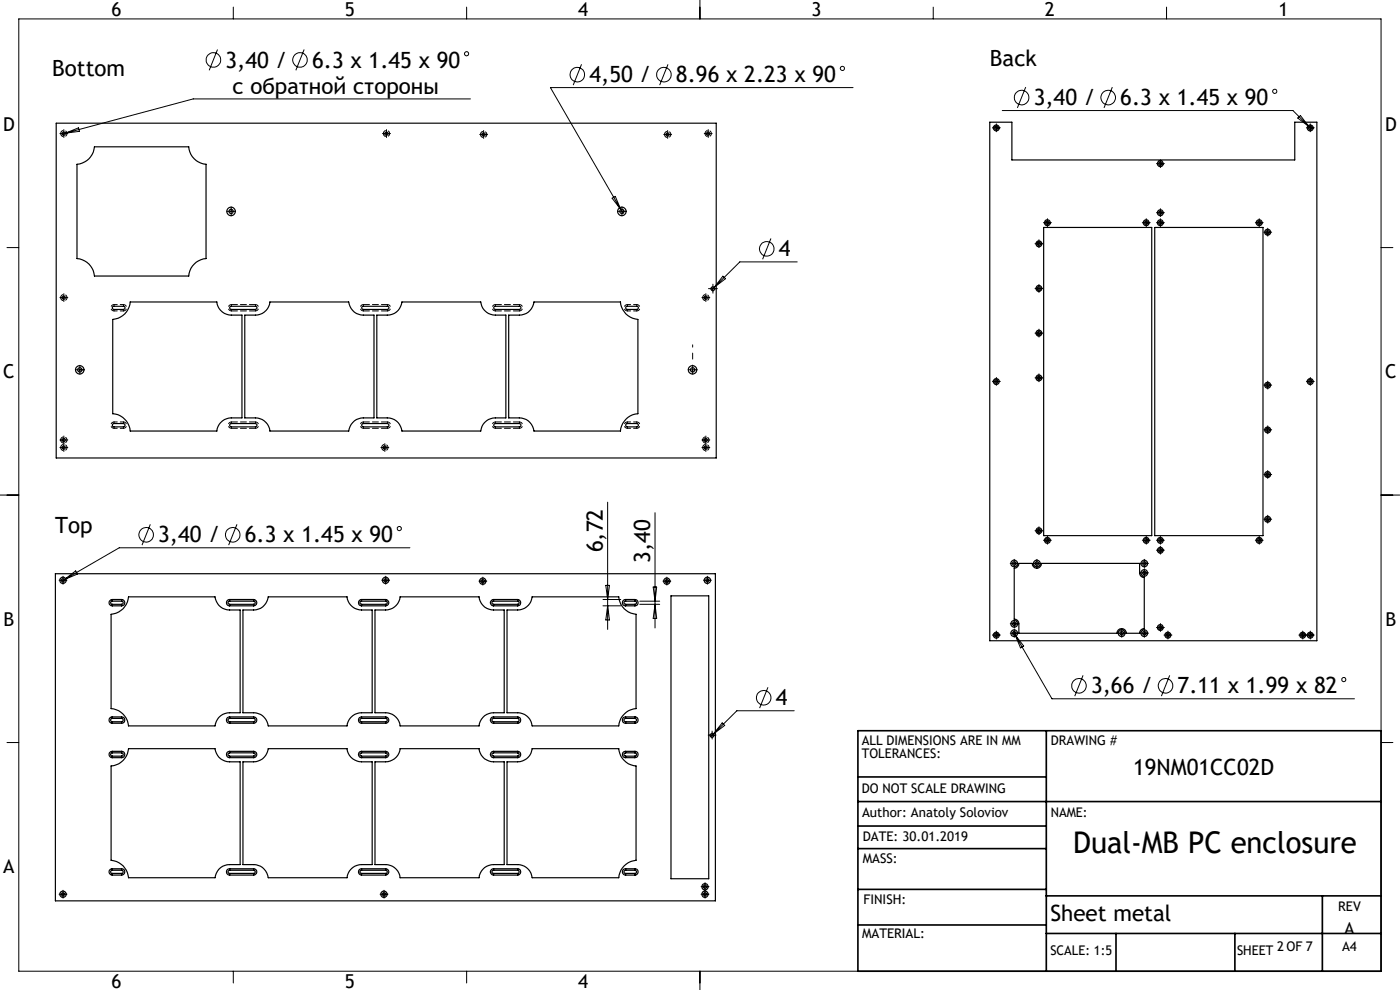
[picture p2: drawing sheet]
<svg xmlns="http://www.w3.org/2000/svg" width="297mm" height="210mm" viewBox="0 0 297 210" stroke-linecap="round" stroke-linejoin="round" font-family="sans-serif">
<g fill="none" stroke="#000" stroke-width=".21">
<path d="M4 4h289v202h-289zM46.1 10.5l-1.7 4.4M49.5 1.5v2.5M64.5 10.5l-1.7 4.4M99 1.5v2.5M123.4 13.6l-1.8 4.5M141.7 13.6l-1.8 4.5M148.5 0v4M181 18.6h-64.2l14.9 25.8M198 1.5v2.5M217.6 18.5l-1.8 4.4M236 18.5l-1.8 4.4"/>
<path d="M247.5 1.5v2.5M13 28.4h1M13.5 27.9v.9M13.9 28.2l-.7 .2M13.9 28.2l2.8-1.1 .2 .8zM81.5 28.4h1M82 27.9v.9M99.8 21h-58.8l-27.1 7.2M102.1 28.5h1M102.6 28v1M141.1 28.5h1M141.6 28v1"/>
<path d="M149.7 28.4h1M150.2 27.9v.9M210.9 27.1h.9M211.3 26.6v1M212.6 23.5h61.7l3.9 3.9M245.6 34.7h1.1M246.2 34.2v1M275.3 25l.6-.5 1.8 2.4zM277.5 27.1h.9M278 26.6v1M1.5 52.5h2.5M48.5 44.8h1"/>
<path d="M49 44.3v1.1M129.9 42l.6-.3 1.2 2.7zM131.4 44.8h1M131.7 44.4l.5 .9M131.9 44.3v1.1M153.4 58.6l.5 .5-2.4 1.9zM163.5 50.6l-1.7 4.4M169.1 55.6h-12.1l-5.5 5.4M219.9 51.7h1M220.4 51.2v1M221.7 47.3h1M222.2 46.7v1.1"/>
<path d="M242.6 47.3h1.1M243.2 46.7v1.1M245.6 47.3h1.1M245.6 45.1h1.1M246.2 44.6v1M246.2 46.7v1.1M266.6 47.3h1M267.1 46.7v1.1M268.4 49.3h1M268.9 48.8v1M293 52.5h2.5M13 63.1h1"/>
<path d="M13.5 62.6v1M16.4 78.4h1M16.9 78v.9M146.4 78.4h1M146.9 78v.9M149.2 63.1h1M149.7 62.6v1M150.7 61.2h1M151.2 60.7v1.1M151.5 61l-.5 .5M219.9 70.7h1M219.9 61.2h1"/>
<path d="M220.4 60.7v1M220.4 70.2v1M220.4 79.6v1.1M13 93.3h1M13 95h1M13.5 92.8v1M13.5 94.4v1.1M81.1 95h1M81.6 94.4v1.1M149.2 93.3h1M149.2 95h1M149.7 92.8v1"/>
<path d="M149.7 94.4v1.1M210.9 80.9h.9M211.3 80.4v1M219.9 80.2h1M268.4 91.2h1M268.4 81.7h1M268.9 81.2v1M268.9 90.7v1M277.5 80.9h.9M278 80.4v1M0 105h4M31.9 111.2l-1.8 4.4"/>
<path d="M50.3 111.2l-1.8 4.4M87 116.2h-61.7l-11.6 6.7M128.9 106.5v27M139 108.8v24.4M214.7 119.5h1M215.2 119v1M219.5 119.5h1M219.9 112.6h1M220 119v1M220.4 112.1v1M221.7 114.6h1M222.2 114.1v1"/>
<path d="M242.3 119.5h.9M242.6 114.6h1.1M242.7 119v1M243.2 114.1v1M245.6 114.6h1.1M245.6 116.7h1.1M246.2 114.1v1M246.2 116.2v1M266.6 114.6h1M267.1 114.1v1M268.4 110.2h1M268.4 100.7h1"/>
<path d="M268.9 100.2v1M268.9 109.7v1M293 105h4M12.8 123.1h1.1M13.4 122.6v1M13.7 122.9l-.6 .4M13.7 122.9l2.4-1.8 .3 .7zM81.3 123.1h1M81.8 122.6v1M101.9 123.3h1M102.4 122.8v1M127.9 127.2h3.8"/>
<path d="M127.9 128.5h3.8M128.5 124.2h.8l-.4 3zM128.9 128.5l.4 3h-.8zM135.7 127.5h4.2M135.7 128.2h4.2M138.6 124.5h.7l-.3 3zM139 128.2l.3 3h-.7zM141 123.3h1M141.5 122.8v1M149.5 123.1h1.1M150.1 122.6v1M210.9 134.7h.9"/>
<path d="M211.3 134.2v1M214.7 134.3h1M214.7 132.3h1M215 134l.3 .6M215.2 131.8v1M215.2 133.8v1M215.3 134.6l7.9 13.6h64.1M215.3 134.6l1.9 2.4-.7 .4zM237.5 134.3h.9M237.9 133.8v1M242.3 134.3h.9M242.3 121.5h.9"/>
<path d="M242.7 121v1M242.7 133.8v1M245.6 133.1h1.1M246.2 132.6v1M247.3 134.7h.9M247.8 134.2v1M275.9 134.7h1M276.4 134.2v1M277.5 134.7h.9M278 134.2v1M1.5 157.5h2.5M150.6 156h1"/>
<path d="M151.1 155.4v1M151.3 155.7l-.5 .6M153.2 153.3l.5 .6-2.4 1.8zM162.9 145.8l-1.8 4.4M168.5 150.8h-12.2l-5 4.9M229.8 143.3l-1.8 4.4M248.1 143.3l-1.7 4.4M293 157.5h2.5M12.8 189.7h1.1M13.4 189.2v1M81 189.7h1M81.5 189.2v1"/>
<path d="M149 189.7h1.1M149 188.1h1.1M149.5 187.6v1M149.5 189.2v1M49.5 206v2.5M99 206v2.5M148.5 206v4"/>
<circle cx="45.3" cy="12.7" r="1.54"/>
<circle cx="63.6" cy="12.7" r="1.55"/>
<circle cx="99" cy="11.4" r=".44"/>
<circle cx="122.5" cy="15.8" r="1.54"/>
<circle cx="140.8" cy="15.8" r="1.54"/>
<circle cx="178.7" cy="14.5" r=".44"/>
<circle cx="270.4" cy="19.4" r=".44"/>
<circle cx="216.7" cy="20.7" r="1.54"/>
<circle cx="235.1" cy="20.7" r="1.55"/>
<circle cx="162.7" cy="52.8" r="1.55"/>
<circle cx="31" cy="113.4" r="1.55"/>
<circle cx="49.4" cy="113.4" r="1.54"/>
<circle cx="84.7" cy="112.1" r=".44"/>
<circle cx="162" cy="148" r="1.54"/>
<circle cx="228.9" cy="145.5" r="1.54"/>
<circle cx="247.3" cy="145.5" r="1.55"/>
<circle cx="285.1" cy="144.2" r=".45"/>
</g>
<g fill="none" stroke="#000" stroke-width=".21" stroke-dasharray="15.2 1.3 1.3 1.3">
<path d="M13 28.3h-.3M13.5 27.8v-.3M13.5 28.8v.4M14 28.3h.4M81.5 28.3h-.3M82 27.8v-.3M82 28.8v.4M82.5 28.3h.3M102.1 28.5h-.3M102.6 28v-.3M102.6 29v.4M103.1 28.5h.3"/>
<path d="M141.1 28.5h-.3M141.6 28v-.3M141.6 29v.4M142.1 28.5h.4M149.7 28.3h-.3M150.2 27.8v-.3M150.2 28.8v.4M150.7 28.3h.4M210.9 27.1h-.4M211.4 26.6v-.3M211.4 27.6v.3M211.9 27.1h.3"/>
<path d="M245.7 34.7h-.4M246.2 34.2v-.3M246.2 35.2v.3M246.7 34.7h.3M277.5 27.1h-.4M278 26.6v-.3M278 27.6v.3M278.5 27.1h.3M48.5 44.8h-.4M49 44.3v-.4M49 45.3v.5M49.5 44.8h.5"/>
<path d="M131.4 44.8h-.4M131.9 44.3v-.4M131.9 45.3v.5M132.4 44.8h.5M219.9 51.7h-.3M220.4 51.2v-.3M220.4 52.2v.3M220.9 51.7h.3M221.7 47.2h-.3M222.2 46.7v-.3M222.2 47.7v.4M222.7 47.2h.3"/>
<path d="M242.7 47.2h-.4M243.2 46.7v-.3M243.2 47.7v.4M243.7 47.2h.3M245.7 47.2h-.4M245.7 45.1h-.4M246.2 46.7v-.3M246.2 47.7v.4M246.2 44.6v-.3M246.2 45.6v.3M246.7 47.2h.3M246.7 45.1h.3"/>
<path d="M266.6 47.2h-.3M267.1 46.7v-.3M267.1 47.7v.4M267.6 47.2h.4M268.4 49.3h-.3M268.9 48.8v-.4M268.9 49.8v.3M269.4 49.3h.4M13 63.1h-.3M13.5 62.6v-.3M13.5 63.6v.4M14 63.1h.4"/>
<path d="M16.4 78.4h-.4M16.9 77.9v-.4M16.9 78.9v.5M17.4 78.4h.5M146.4 78.4h-.4M146.9 78.9v.5M147.4 78.4h.5M149.2 63.1h-.3M149.7 62.6v-.3M149.7 63.6v.4M150.2 63.1h.4M150.7 61.2h-.4"/>
<path d="M151.2 60.7v-.4M151.2 61.7v.5M151.7 61.2h.5M219.9 70.7h-.3M219.9 61.2h-.3M220.4 79.6v-.3M220.4 70.2v-.4M220.4 71.2v.3M220.4 60.7v-.4M220.4 61.7v.3M220.9 70.7h.3M220.9 61.2h.3"/>
<path d="M13 93.3h-.3M13 94.9h-.3M13.5 92.8v-.3M13.5 93.8v.4M13.5 94.4v-.3M13.5 95.4v.4M14 93.3h.4M14 94.9h.4M81.1 94.9h-.3M81.6 94.4v-.3M81.6 95.4v.4M82.1 94.9h.4"/>
<path d="M149.2 94.9h-.3M149.2 93.3h-.3M149.7 94.4v-.3M149.7 95.4v.4M149.7 92.8v-.3M149.7 93.8v.4M150.2 94.9h.4M150.2 93.3h.4M210.9 80.9h-.4M211.4 80.4v-.3M211.4 81.4v.3M211.9 80.9h.3"/>
<path d="M219.9 80.1h-.3M220.4 80.6v.4M220.9 80.1h.3M268.4 91.2h-.3M268.4 81.7h-.3M268.9 90.7v-.4M268.9 91.7v.3M268.9 81.2v-.4M268.9 82.2v.3M269.4 91.2h.4M269.4 81.7h.4M277.5 80.9h-.4"/>
<path d="M278 80.4v-.3M278 81.4v.3M278.5 80.9h.3M214.7 119.5h-.4M215.2 119v-.4M215.7 119.5h.3M219.5 119.5h-.4M219.9 112.6h-.3M220 119v-.4M220.4 112.1v-.4M220.4 113.1v.3M220.5 119.5h.3"/>
<path d="M220.9 112.6h.3M221.7 114.6h-.3M222.2 114.1v-.3M222.2 115.1v.3M222.7 114.6h.3M242.3 119.5h-.4M242.7 114.6h-.4M242.8 119v-.4M243.2 114.1v-.3M243.2 115.1v.3M243.3 119.5h.3M243.7 114.6h.3"/>
<path d="M245.7 116.7h-.4M245.7 114.6h-.4M246.2 116.2v-.3M246.2 117.2v.3M246.2 114.1v-.3M246.2 115.1v.3M246.7 116.7h.3M246.7 114.6h.3M266.6 114.6h-.3M267.1 114.1v-.3M267.1 115.1v.3M267.6 114.6h.4"/>
<path d="M268.4 110.1h-.3M268.4 100.7h-.3M268.9 109.6v-.3M268.9 110.6v.4M268.9 100.2v-.4M268.9 101.2v.3M269.4 110.1h.4M269.4 100.7h.4M12.9 123.1h-.4M13.4 122.6v-.4M13.4 123.6v.3M13.9 123.1h.3"/>
<path d="M81.3 123.1h-.3M81.8 122.6v-.4M81.8 123.6v.3M82.3 123.1h.4M101.9 123.3h-.3M102.4 122.8v-.4M102.4 123.8v.3M102.9 123.3h.4M141 123.3h-.4M141.5 122.8v-.4M141.5 123.8v.3M142 123.3h.3"/>
<path d="M149.6 123.1h-.4M150.1 122.6v-.4M150.1 123.6v.3M150.6 123.1h.3M210.9 134.7h-.4M211.4 134.2v-.3M211.4 135.2v.3M211.9 134.7h.3M214.7 134.3h-.4M214.7 132.3h-.4M215.2 133.8v-.4M215.2 134.8v.4"/>
<path d="M215.2 131.8v-.4M215.2 132.8v.4M215.2 120v.4M215.7 134.3h.3M215.7 132.3h.3M220 120v.4M237.5 134.3h-.4M238 133.8v-.4M238 134.8v.4M238.5 134.3h.3M242.3 134.3h-.4M242.3 121.5h-.4"/>
<path d="M242.8 133.8v-.4M242.8 134.8v.4M242.8 121v-.4M242.8 122v.4M242.8 120v.4M243.3 134.3h.3M243.3 121.5h.3M245.7 133.1h-.4M246.2 132.6v-.3M246.2 133.6v.3M246.7 133.1h.3M247.3 134.7h-.4"/>
<path d="M247.8 134.2v-.3M247.8 135.2v.3M248.3 134.7h.3M275.9 134.7h-.4M276.4 134.2v-.3M276.4 135.2v.3M276.9 134.7h.3M277.5 134.7h-.4M278 134.2v-.3M278 135.2v.3M278.5 134.7h.3M150.6 155.9h-.4"/>
<path d="M151.1 155.4v-.3M151.1 156.4v.4M151.6 155.9h.3M12.9 189.7h-.4M13.4 189.2v-.4M13.4 190.2v.3M13.9 189.7h.3M81 189.7h-.4M81.5 189.2v-.4M81.5 190.2v.3M82 189.7h.3M149.1 189.7h-.4"/>
<path d="M149.1 188.1h-.4M149.6 189.2v-.4M149.6 190.2v.3M149.6 187.6v-.4M149.6 188.6v.3M150.1 189.7h.3M150.1 188.1h.3"/>
</g>
<path d="M146.9 77.9v-4.8" fill="none" stroke="#000" stroke-width=".21" stroke-dasharray="15.2 1.3 1.3 1.3" stroke-dashoffset="14.8"/>
<g fill="none" stroke="#000" stroke-width=".35">
<path d="M182 155h111v51h-111zM222 155v51M182 170h111M182 164.8h40M182 175.2h40M182 196.2h40M182 188.7h40M182 180h40M222 190h71M222 198h71M236.7 198v8M262 198v8"/>
<path d="M280.5 190v16"/>
</g>
<g fill="none" stroke="#000" stroke-width=".25">
<path d="M11.9 26.1h140v71h-140zM16.3 34.8a4 4 0 0 0 3.7-3.7h20a4 4 0 0 0 3.7 3.7v20a4 4 0 0 0-3.7 3.8h-20a4 4 0 0 0-3.7-3.8zM210 25.9h4.7v8h60v-8h4.7v110h-69.4zM221.4 48.3h22.9v65.3h-22.9zM245 48.3h22.9v65.3h-22.9zM23.9 67.8a4 4 0 0 0 3.7-3.7h18.4a3.1 3.1 0 0 0 3.1 2.7h2.2v21.8a6.1 6.1 0 0 0-3.7 .4 3.1 3.1 0 0 0-1.6 2.4h-18.4a4 4 0 0 0-3.7-3.6zM23.9 65h2.3a.34 .34 0 0 1 .3 .3 .34 .34 0 0 1-.3 .3h-2l-.4-.2zM48.8 65h5.4a.34 .34 0 0 1 .3 .3 .34 .34 0 0 1-.3 .3h-5.1l-.3-.2zM51.9 66.8a6.1 6.1 0 0 0 3.7-.3 3.1 3.1 0 0 0 1.7-2.4h16.7a3.2 3.2 0 0 0 3.1 2.7h2.2v21.8a6.2 6.2 0 0 0-3.7 .4l-1.1 1-.5 1.4h-16.7a3.1 3.1 0 0 0-3.1-2.8h-2.3zM76.8 65h5.4a.34 .34 0 0 1 .3 .3 .34 .34 0 0 1-.3 .3h-5.1l-.3-.2zM79.9 66.8a6.1 6.1 0 0 0 3.7-.3 3.3 3.3 0 0 0 1.7-2.4h16.7a3.1 3.1 0 0 0 3.1 2.7h2.2v21.8a6.1 6.1 0 0 0-3.7 .4 3.1 3.1 0 0 0-1.6 2.4h-16.7a3.1 3.1 0 0 0-3.1-2.8h-2.3zM104.8 65h5.4a.34 .34 0 0 1 .3 .3 .34 .34 0 0 1-.3 .3h-5.1l-.3-.2z"/>
<path d="M107.9 66.8a6.4 6.4 0 0 0 3.8-.3l1-1 .6-1.4h18.3a4 4 0 0 0 3.7 3.7v20a4 4 0 0 0-3.7 3.6h-18.3a3.2 3.2 0 0 0-3.1-2.8h-2.3zM132.8 65h2.3a.34 .34 0 0 1 .3 .3 .34 .34 0 0 1-.3 .3h-2l-.3-.2zM23.9 89.9l2.3-.1a.35 .35 0 0 1 .3 .4 .35 .35 0 0 1-.3 .3h-2l-.4-.2zM48.8 89.9l5.4-.1a.35 .35 0 0 1 .3 .4 .35 .35 0 0 1-.3 .3h-5.1l-.3-.2zM76.8 89.9l5.4-.1a.35 .35 0 0 1 .3 .4 .35 .35 0 0 1-.3 .3h-5.1l-.3-.2zM104.8 89.9l5.4-.1a.35 .35 0 0 1 .3 .4 .35 .35 0 0 1-.3 .3h-5.1l-.3-.2zM132.8 89.9l2.3-.1a.35 .35 0 0 1 .3 .4 .35 .35 0 0 1-.3 .3h-2l-.3-.2zM216.1 119.5h2.9a.99 .99 0 0 0 1 1 .99 .99 0 0 0 .9-1h20.9v2a.96 .96 0 0 0 .9 1v10.8a.96 .96 0 0 0-.9 1h-2.8a1.01 1.01 0 0 0-1-1 1.01 1.01 0 0 0-1 1h-20.9v-2a.96 .96 0 0 0-.9-1v-10.8a1.02 1.02 0 0 0 .9-1zM11.7 121.7h140.1v69.4h-140.1zM23.8 127.2a.67 .67 0 0 0-.7 .6 .67 .67 0 0 0 .7 .7M23.8 127.5a.34 .34 0 0 0-.3 .4 .34 .34 0 0 0 .3 .3M23.8 128.5h2"/>
<path d="M23.8 127.2h2M23.8 127.2v.3M23.8 128.2v.3M23.8 128.2h2M23.8 127.5h2M25.8 127.2a.67 .67 0 0 1 .7 .6 .67 .67 0 0 1-.7 .7M25.8 127.5a.34 .34 0 0 1 .3 .4 .34 .34 0 0 1-.3 .3M25.8 127.2v.3M25.8 128.2v.3M27.3 126.6h18.3a3.1 3.1 0 0 0 3.1 2.8h2.2v21.8a6.1 6.1 0 0 0-3.7 .3 3.3 3.3 0 0 0-1.6 2.5h-18.3a4 4 0 0 0-3.7-3.7v-20a4 4 0 0 0 3.7-3.7zM48.7 127.2a.67 .67 0 0 0-.7 .6 .67 .67 0 0 0 .7 .7M48.7 127.5a.34 .34 0 0 0-.3 .4 .34 .34 0 0 0 .3 .3"/>
<path d="M48.7 128.5h5.1M48.7 127.2h5.1M48.7 127.2v.3M48.7 128.2v.3M48.7 128.2h5.1M48.7 127.5h5.1M51.5 129.4a6.2 6.2 0 0 0 3.8-.4l1.1-1 .5-1.4h16.7a3.1 3.1 0 0 0 3.1 2.8h2.3v21.8a6.1 6.1 0 0 0-3.8 .3 3.1 3.1 0 0 0-1.6 2.5h-16.7a3.2 3.2 0 0 0-3.1-2.8h-2.3zM53.8 127.2a.67 .67 0 0 1 .7 .6 .67 .67 0 0 1-.7 .7M53.8 127.5a.34 .34 0 0 1 .4 .4 .34 .34 0 0 1-.4 .3M53.8 127.2v.3M53.8 128.2v.3M76.7 127.2a.67 .67 0 0 0-.6 .6 .67 .67 0 0 0 .6 .7"/>
<path d="M76.7 127.5a.34 .34 0 0 0-.3 .4 .34 .34 0 0 0 .3 .3M76.7 128.5h5.1M76.7 127.2h5.1M76.7 127.2v.3M76.7 128.2v.3M76.7 128.2h5.1M76.7 127.5h5.1M79.6 129.4a6.1 6.1 0 0 0 3.7-.4 3.1 3.1 0 0 0 1.6-2.4h16.7a3.1 3.1 0 0 0 3.1 2.8h2.3v21.8a6.1 6.1 0 0 0-3.7 .3 3.1 3.1 0 0 0-1.7 2.5h-16.7a3.1 3.1 0 0 0-3.1-2.8h-2.2zM81.8 127.2a.67 .67 0 0 1 .7 .6 .67 .67 0 0 1-.7 .7M81.8 127.5a.34 .34 0 0 1 .4 .4 .34 .34 0 0 1-.4 .3M81.8 127.2v.3M81.8 128.2v.3"/>
<path d="M104.7 127.2a.67 .67 0 0 0-.7 .6 .67 .67 0 0 0 .7 .7M104.7 127.5a.34 .34 0 0 0-.3 .4 .34 .34 0 0 0 .3 .3M104.7 128.5h5.1M104.7 127.2h5.1M104.7 128.2h5.1M104.7 127.5h5.1M104.7 127.2v.3M104.7 128.2v.3M107.6 129.4a6.1 6.1 0 0 0 3.7-.4 3.1 3.1 0 0 0 1.6-2.4h18.4a4 4 0 0 0 3.6 3.7v20a4 4 0 0 0-3.6 3.7h-18.4a3.1 3.1 0 0 0-3.1-2.8h-2.2zM109.8 127.2a.67 .67 0 0 1 .7 .6 .67 .67 0 0 1-.7 .7M109.8 127.5a.34 .34 0 0 1 .3 .4 .34 .34 0 0 1-.3 .3M109.8 127.2v.3"/>
<path d="M109.8 128.2v.3M132.7 127.2a.67 .67 0 0 0-.7 .6 .67 .67 0 0 0 .7 .7M132.7 127.5a.34 .34 0 0 0-.3 .4 .34 .34 0 0 0 .3 .3M132.7 128.5h2M132.7 127.2h2M132.7 127.2v.3M132.7 128.2v.3M132.7 128.2h2M132.7 127.5h2M134.7 127.2a.67 .67 0 0 1 .7 .6 .67 .67 0 0 1-.7 .7M134.7 127.5a.34 .34 0 0 1 .3 .4 .34 .34 0 0 1-.3 .3M134.7 127.2v.3"/>
<path d="M134.7 128.2v.3M142.3 126.4h8.1v60h-8.1zM23.8 152.1a.67 .67 0 0 0-.7 .6 .67 .67 0 0 0 .7 .7M23.8 159.4a.67 .67 0 0 0-.7 .6 .67 .67 0 0 0 .7 .7M23.8 159.7a.35 .35 0 0 0-.3 .3 .35 .35 0 0 0 .3 .4M23.8 152.4a.35 .35 0 0 0-.3 .3 .35 .35 0 0 0 .3 .4M23.8 153.4h2M23.8 152.1h2M23.8 159.4h2M23.8 152.1v.3M23.8 153.1v.3M23.8 159.4v.3"/>
<path d="M23.8 153.1h2M23.8 152.4h2M23.8 159.7h2M25.8 152.1a.67 .67 0 0 1 .7 .6 .67 .67 0 0 1-.7 .7M25.8 159.4a.67 .67 0 0 1 .7 .6 .67 .67 0 0 1-.7 .7M25.8 159.7a.35 .35 0 0 1 .3 .3 .35 .35 0 0 1-.3 .4M25.8 152.4a.35 .35 0 0 1 .3 .3 .35 .35 0 0 1-.3 .4M25.8 152.1v.3M25.8 153.1v.3M25.8 159.4v.3M48.7 152.1a.67 .67 0 0 0-.7 .6 .67 .67 0 0 0 .7 .7M48.7 159.4a.67 .67 0 0 0-.7 .6 .67 .67 0 0 0 .7 .7"/>
<path d="M48.7 159.7a.35 .35 0 0 0-.3 .3 .35 .35 0 0 0 .3 .4M48.7 152.4a.35 .35 0 0 0-.3 .3 .35 .35 0 0 0 .3 .4M48.7 153.4h5.1M48.7 152.1h5.1M48.7 159.4h5.1M48.7 153.1h5.1M48.7 152.1v.3M48.7 153.1v.3M48.7 159.4v.3M48.7 152.4h5.1M48.7 159.7h5.1M53.8 152.1a.67 .67 0 0 1 .7 .6 .67 .67 0 0 1-.7 .7"/>
<path d="M53.8 159.4a.67 .67 0 0 1 .7 .6 .67 .67 0 0 1-.7 .7M53.8 159.7a.35 .35 0 0 1 .4 .3 .35 .35 0 0 1-.4 .4M53.8 152.4a.35 .35 0 0 1 .4 .3 .35 .35 0 0 1-.4 .4M53.8 152.1v.3M53.8 153.1v.3M53.8 159.4v.3M76.7 152.1a.67 .67 0 0 0-.6 .6 .67 .67 0 0 0 .6 .7M76.7 159.4a.67 .67 0 0 0-.6 .6 .67 .67 0 0 0 .6 .7M76.7 159.7a.35 .35 0 0 0-.3 .3 .35 .35 0 0 0 .3 .4M76.7 152.4a.35 .35 0 0 0-.3 .3 .35 .35 0 0 0 .3 .4M76.7 153.4h5.1M76.7 152.1h5.1"/>
<path d="M76.7 159.4h5.1M76.7 153.1h5.1M76.7 152.1v.3M76.7 153.1v.3M76.7 159.4v.3M76.7 152.4h5.1M76.7 159.7h5.1M81.8 152.1a.67 .67 0 0 1 .7 .6 .67 .67 0 0 1-.7 .7M81.8 159.4a.67 .67 0 0 1 .7 .6 .67 .67 0 0 1-.7 .7M81.8 159.7a.35 .35 0 0 1 .4 .3 .35 .35 0 0 1-.4 .4M81.8 152.4a.35 .35 0 0 1 .4 .3 .35 .35 0 0 1-.4 .4M81.8 152.1v.3"/>
<path d="M81.8 153.1v.3M81.8 159.4v.3M104.7 152.1a.67 .67 0 0 0-.7 .6 .67 .67 0 0 0 .7 .7M104.7 159.4a.67 .67 0 0 0-.7 .6 .67 .67 0 0 0 .7 .7M104.7 159.7a.35 .35 0 0 0-.3 .3 .35 .35 0 0 0 .3 .4M104.7 152.4a.35 .35 0 0 0-.3 .3 .35 .35 0 0 0 .3 .4M104.7 153.4h5.1M104.7 152.1h5.1M104.7 159.4h5.1M104.7 153.1h5.1M104.7 152.4h5.1M104.7 159.7h5.1"/>
<path d="M104.7 152.1v.3M104.7 153.1v.3M104.7 159.4v.3M109.8 152.1a.67 .67 0 0 1 .7 .6 .67 .67 0 0 1-.7 .7M109.8 159.4a.67 .67 0 0 1 .7 .6 .67 .67 0 0 1-.7 .7M109.8 159.7a.35 .35 0 0 1 .3 .3 .35 .35 0 0 1-.3 .4M109.8 152.4a.35 .35 0 0 1 .3 .3 .35 .35 0 0 1-.3 .4M109.8 152.1v.3M109.8 153.1v.3M109.8 159.4v.3M132.7 159.4a.67 .67 0 0 0-.7 .6 .67 .67 0 0 0 .7 .7M132.7 152.1a.67 .67 0 0 0-.7 .6 .67 .67 0 0 0 .7 .7"/>
<path d="M132.7 159.7a.35 .35 0 0 0-.3 .3 .35 .35 0 0 0 .3 .4M132.7 152.4a.35 .35 0 0 0-.3 .3 .35 .35 0 0 0 .3 .4M132.7 153.4h2M132.7 152.1h2M132.7 159.4h2M132.7 152.1v.3M132.7 153.1v.3M132.7 159.4v.3M132.7 153.1h2M132.7 152.4h2M132.7 159.7h2M134.7 159.4a.67 .67 0 0 1 .7 .6 .67 .67 0 0 1-.7 .7"/>
<path d="M134.7 152.1a.67 .67 0 0 1 .7 .6 .67 .67 0 0 1-.7 .7M134.7 159.7a.35 .35 0 0 1 .3 .3 .35 .35 0 0 1-.3 .4M134.7 152.4a.35 .35 0 0 1 .3 .3 .35 .35 0 0 1-.3 .4M134.7 152.1v.3M134.7 153.1v.3M134.7 159.4v.3M23.6 162.5a4 4 0 0 0 3.7-3.7h18.3a3.1 3.1 0 0 0 3.1 2.8h2.2v21.8a6.1 6.1 0 0 0-3.7 .4 3.3 3.3 0 0 0-1.6 2.4h-18.3a4 4 0 0 0-3.7-3.7zM23.8 160.7h2M23.8 160.4h2M23.8 160.4v.3M25.8 160.4v.3M48.7 160.7h5.1"/>
<path d="M48.7 160.4h5.1M48.7 160.4v.3M51.5 161.6a5.6 5.6 0 0 0 3.8-.4 3.2 3.2 0 0 0 1.6-2.4h16.7a3.1 3.1 0 0 0 3.1 2.8h2.3v21.8a6.1 6.1 0 0 0-3.8 .4 3.1 3.1 0 0 0-1.6 2.4h-16.7a3.2 3.2 0 0 0-3.1-2.8h-2.3zM53.8 160.4v.3M76.7 160.7h5.1M76.7 160.4h5.1M76.7 160.4v.3M79.6 161.6a5.6 5.6 0 0 0 3.7-.4 2.94 2.94 0 0 0 1.6-2.4h16.7a3.1 3.1 0 0 0 3.1 2.8h2.3v21.8a6.1 6.1 0 0 0-3.7 .4 3.1 3.1 0 0 0-1.7 2.4h-16.7a3.1 3.1 0 0 0-3.1-2.8h-2.2zM81.8 160.4v.3M104.7 160.7h5.1M104.7 160.4h5.1M104.7 160.4v.3"/>
<path d="M107.6 161.6a5.6 5.6 0 0 0 3.7-.4 2.94 2.94 0 0 0 1.6-2.4h18.4a4 4 0 0 0 3.6 3.7v20a4 4 0 0 0-3.6 3.7h-18.4a3.1 3.1 0 0 0-3.1-2.8h-2.2zM109.8 160.4v.3M132.7 160.7h2M132.7 160.4v.3M132.7 160.4h2M134.7 160.4v.3M23.8 184.3a.67 .67 0 0 0-.7 .7 .67 .67 0 0 0 .7 .6M23.8 184.6a.34 .34 0 0 0-.3 .3 .34 .34 0 0 0 .3 .4M23.8 185.6h2M23.8 184.3h2M23.8 184.3v.3M23.8 185.3v.3"/>
<path d="M23.8 185.3h2M23.8 184.6h2M25.8 184.3a.67 .67 0 0 1 .7 .7 .67 .67 0 0 1-.7 .6M25.8 184.6a.34 .34 0 0 1 .3 .3 .34 .34 0 0 1-.3 .4M25.8 184.3v.3M25.8 185.3v.3M48.7 184.3a.67 .67 0 0 0-.7 .7 .67 .67 0 0 0 .7 .6M48.7 184.6a.34 .34 0 0 0-.3 .3 .34 .34 0 0 0 .3 .4M48.7 185.6h5.1M48.7 184.3h5.1M48.7 185.3h5.1M48.7 184.3v.3"/>
<path d="M48.7 185.3v.3M48.7 184.6h5.1M53.8 184.3a.67 .67 0 0 1 .7 .7 .67 .67 0 0 1-.7 .6M53.8 184.6a.34 .34 0 0 1 .4 .3 .34 .34 0 0 1-.4 .4M53.8 184.3v.3M53.8 185.3v.3M76.7 184.3a.67 .67 0 0 0-.7 .7 .67 .67 0 0 0 .7 .6M76.7 184.6a.34 .34 0 0 0-.3 .3 .34 .34 0 0 0 .3 .4M76.7 185.6h5.1M76.7 184.3h5.1M76.7 185.3h5.1M76.7 184.3v.3"/>
<path d="M76.7 185.3v.3M76.7 184.6h5.1M81.8 184.3a.67 .67 0 0 1 .7 .7 .67 .67 0 0 1-.7 .6M81.8 184.6a.34 .34 0 0 1 .4 .3 .34 .34 0 0 1-.4 .4M81.8 184.3v.3M81.8 185.3v.3M104.7 184.3a.67 .67 0 0 0-.7 .7 .67 .67 0 0 0 .7 .6M104.7 184.6a.34 .34 0 0 0-.3 .3 .34 .34 0 0 0 .3 .4M104.7 185.6h5.1M104.7 184.3h5.1M104.7 185.3h5.1M104.7 184.3v.3"/>
<path d="M104.7 185.3v.3M104.7 184.6h5.1M109.8 184.3a.67 .67 0 0 1 .7 .7 .67 .67 0 0 1-.7 .6M109.8 184.6a.34 .34 0 0 1 .3 .3 .34 .34 0 0 1-.3 .4M109.8 184.3v.3M109.8 185.3v.3M132.7 184.3a.67 .67 0 0 0-.7 .7 .67 .67 0 0 0 .7 .6M132.7 184.6a.34 .34 0 0 0-.3 .3 .34 .34 0 0 0 .3 .4M132.7 185.6h2M132.7 184.3h2M132.7 184.3v.3M132.7 185.3v.3"/>
<path d="M132.7 185.3h2M132.7 184.6h2M134.7 184.3a.67 .67 0 0 1 .7 .7 .67 .67 0 0 1-.7 .6M134.7 184.6a.34 .34 0 0 1 .3 .3 .34 .34 0 0 1-.3 .4M134.7 184.3v.3M134.7 185.3v.3"/>
<circle cx="13.5" cy="28.4" r=".34"/>
<circle cx="82" cy="28.4" r=".35"/>
<circle cx="102.6" cy="28.5" r=".35"/>
<circle cx="141.6" cy="28.5" r=".34"/>
<circle cx="150.2" cy="28.4" r=".34"/>
<circle cx="211.4" cy="27.1" r=".63"/>
<circle cx="211.4" cy="27.1" r=".35"/>
<circle cx="246.2" cy="34.7" r=".33"/>
<circle cx="246.2" cy="34.7" r=".63"/>
<circle cx="278" cy="27.1" r=".63"/>
<circle cx="278" cy="27.1" r=".35"/>
<circle cx="49" cy="44.8" r=".9"/>
<circle cx="49" cy="44.9" r=".44"/>
<circle cx="131.9" cy="44.8" r=".9"/>
<circle cx="131.9" cy="44.9" r=".44"/>
<circle cx="220.4" cy="51.7" r=".63"/>
<circle cx="220.4" cy="51.7" r=".35"/>
<circle cx="222.2" cy="47.2" r=".63"/>
<circle cx="222.2" cy="47.3" r=".34"/>
<circle cx="243.1" cy="47.2" r=".62"/>
<circle cx="243.2" cy="47.2" r=".33"/>
<circle cx="246.2" cy="47.2" r=".33"/>
<circle cx="246.2" cy="45.1" r=".33"/>
<circle cx="246.2" cy="47.2" r=".63"/>
<circle cx="246.2" cy="45.1" r=".63"/>
<circle cx="267.1" cy="47.2" r=".63"/>
<circle cx="267.1" cy="47.3" r=".34"/>
<circle cx="268.9" cy="49.3" r=".63"/>
<circle cx="268.9" cy="49.3" r=".35"/>
<circle cx="13.5" cy="63.1" r=".34"/>
<circle cx="16.9" cy="78.4" r=".89"/>
<circle cx="16.9" cy="78.4" r=".46"/>
<circle cx="146.9" cy="78.4" r=".89"/>
<circle cx="146.9" cy="78.4" r=".46"/>
<circle cx="149.7" cy="63.1" r=".34"/>
<circle cx="151.2" cy="61.2" r=".39"/>
<circle cx="220.4" cy="61.2" r=".63"/>
<circle cx="220.4" cy="70.7" r=".63"/>
<circle cx="220.4" cy="61.2" r=".35"/>
<circle cx="220.4" cy="70.7" r=".35"/>
<circle cx="13.5" cy="94.9" r=".33"/>
<circle cx="13.5" cy="93.3" r=".34"/>
<circle cx="81.6" cy="95" r=".34"/>
<circle cx="149.7" cy="94.9" r=".33"/>
<circle cx="149.7" cy="93.3" r=".34"/>
<circle cx="211.4" cy="80.9" r=".63"/>
<circle cx="211.4" cy="80.9" r=".35"/>
<circle cx="220.4" cy="80.2" r=".63"/>
<circle cx="220.4" cy="80.2" r=".34"/>
<circle cx="268.9" cy="81.7" r=".63"/>
<circle cx="268.9" cy="91.2" r=".63"/>
<circle cx="268.9" cy="91.2" r=".35"/>
<circle cx="268.9" cy="81.7" r=".35"/>
<circle cx="278" cy="80.9" r=".63"/>
<circle cx="278" cy="80.9" r=".35"/>
<circle cx="215.2" cy="119.5" r=".36"/>
<circle cx="215.2" cy="119.5" r=".71"/>
<circle cx="220" cy="119.5" r=".36"/>
<circle cx="220" cy="119.5" r=".71"/>
<circle cx="220.4" cy="112.6" r=".63"/>
<circle cx="220.4" cy="112.6" r=".35"/>
<circle cx="222.2" cy="114.6" r=".63"/>
<circle cx="222.2" cy="114.6" r=".35"/>
<circle cx="242.8" cy="119.5" r=".7"/>
<circle cx="242.8" cy="119.5" r=".37"/>
<circle cx="243.1" cy="114.6" r=".62"/>
<circle cx="243.1" cy="114.6" r=".34"/>
<circle cx="246.1" cy="116.7" r=".34"/>
<circle cx="246.1" cy="114.6" r=".34"/>
<circle cx="246.2" cy="114.6" r=".63"/>
<circle cx="246.2" cy="116.7" r=".62"/>
<circle cx="267.1" cy="114.6" r=".63"/>
<circle cx="267.1" cy="114.6" r=".35"/>
<circle cx="268.9" cy="110.1" r=".63"/>
<circle cx="268.9" cy="100.7" r=".63"/>
<circle cx="268.9" cy="100.7" r=".35"/>
<circle cx="268.9" cy="110.2" r=".34"/>
<circle cx="13.4" cy="123.1" r=".33"/>
<circle cx="13.4" cy="123.1" r=".68"/>
<circle cx="81.8" cy="123.1" r=".68"/>
<circle cx="81.8" cy="123.1" r=".34"/>
<circle cx="102.4" cy="123.3" r=".68"/>
<circle cx="102.4" cy="123.3" r=".35"/>
<circle cx="141.4" cy="123.3" r=".34"/>
<circle cx="141.5" cy="123.3" r=".68"/>
<circle cx="150.1" cy="123.1" r=".33"/>
<circle cx="150.1" cy="123.1" r=".68"/>
<circle cx="211.4" cy="134.7" r=".63"/>
<circle cx="211.4" cy="134.7" r=".35"/>
<circle cx="215.1" cy="134.3" r=".72"/>
<circle cx="215.2" cy="132.3" r=".36"/>
<circle cx="215.2" cy="134.3" r=".36"/>
<circle cx="215.2" cy="132.3" r=".71"/>
<circle cx="237.9" cy="134.3" r=".71"/>
<circle cx="238" cy="134.3" r=".37"/>
<circle cx="242.7" cy="134.3" r=".71"/>
<circle cx="242.8" cy="121.5" r=".7"/>
<circle cx="242.8" cy="134.3" r=".37"/>
<circle cx="242.8" cy="121.5" r=".36"/>
<circle cx="246.1" cy="133.1" r=".34"/>
<circle cx="246.2" cy="133.1" r=".63"/>
<circle cx="247.8" cy="134.7" r=".63"/>
<circle cx="247.8" cy="134.7" r=".35"/>
<circle cx="276.3" cy="134.7" r=".34"/>
<circle cx="276.4" cy="134.7" r=".63"/>
<circle cx="278" cy="134.7" r=".63"/>
<circle cx="278" cy="134.7" r=".35"/>
<circle cx="151.1" cy="156" r=".39"/>
<circle cx="13.4" cy="189.7" r=".33"/>
<circle cx="13.4" cy="189.7" r=".67"/>
<circle cx="81.5" cy="189.7" r=".67"/>
<circle cx="81.5" cy="189.7" r=".34"/>
<circle cx="149.5" cy="188.1" r=".67"/>
<circle cx="149.5" cy="189.7" r=".67"/>
<circle cx="149.6" cy="188.1" r=".34"/>
<circle cx="149.6" cy="189.7" r=".33"/>
</g>
<g fill="none" stroke="#000" stroke-width=".21" stroke-dasharray="1.3 .6">
<path d="M24.2 64.6v.3M24.2 66v-.4M26.2 64.9v-.3M26.2 65.6v.4M49.1 66v-.4M49.1 64.6v.3M49.1 66h5.1M54.2 64.9v-.3M54.2 65.6v.4M54.2 64.6h-5.1M77.1 64.6v.3M77.1 66v-.4"/>
<path d="M77.1 66h5.1M82.2 64.9v-.3M82.2 65.6v.4M82.2 64.6h-5.1M105.1 64.6v.3M105.1 66v-.4M105.1 66h5.1M110.2 64.9v-.3M110.2 65.6v.4M110.2 64.6h-5.1M133.1 66v-.4M133.1 64.6v.3"/>
<path d="M135.1 64.9v-.3M135.1 65.6v.4M24.2 90.9v-.4M24.2 89.5v.3M26.2 89.8v-.3M26.2 90.5v.4M49.1 90.9v-.4M49.1 89.5v.3M49.1 90.9h5.1M54.2 90.5v.4M54.2 89.8v-.3M54.2 89.5h-5.1"/>
<path d="M77.1 90.9v-.4M77.1 89.5v.3M77.1 90.9h5.1M82.2 89.8v-.3M82.2 90.5v.4M82.2 89.5h-5.1M105.1 89.5v.3M105.1 90.9v-.4M105.1 90.9h5.1M110.2 89.8v-.3M110.2 90.5v.4M110.2 89.5h-5.1"/>
<path d="M133.1 90.9v-.4M133.1 89.5v.3M135.1 89.8v-.3M135.1 90.5v.4"/>
</g>
<g fill="none" stroke="#000" stroke-width=".21" stroke-dasharray="1.3 .6" stroke-dashoffset=".5">
<path d="M24.2 64.6a.67 .67 0 0 0-.7 .7 .67 .67 0 0 0 .7 .7M26.2 66a.67 .67 0 0 0 .7-.7 .67 .67 0 0 0-.7-.7M49.1 64.6a.67 .67 0 0 0-.7 .7 .67 .67 0 0 0 .7 .7M54.2 66a.67 .67 0 0 0 .7-.7 .67 .67 0 0 0-.7-.7M77.1 64.6a.67 .67 0 0 0-.7 .7 .67 .67 0 0 0 .7 .7M82.2 66a.67 .67 0 0 0 .7-.7 .67 .67 0 0 0-.7-.7M105.1 64.6a.67 .67 0 0 0-.7 .7 .67 .67 0 0 0 .7 .7M110.2 66a.67 .67 0 0 0 .7-.7 .67 .67 0 0 0-.7-.7M133.1 64.6a.67 .67 0 0 0-.7 .7 .67 .67 0 0 0 .7 .7M135.1 66a.67 .67 0 0 0 .7-.7 .67 .67 0 0 0-.7-.7M24.2 89.5a.67 .67 0 0 0-.7 .7 .67 .67 0 0 0 .7 .7M26.2 90.9a.67 .67 0 0 0 .7-.7 .67 .67 0 0 0-.7-.7"/>
<path d="M49.1 89.5a.67 .67 0 0 0-.7 .7 .67 .67 0 0 0 .7 .7M54.2 90.9a.67 .67 0 0 0 .7-.7 .67 .67 0 0 0-.7-.7M77.1 89.5a.67 .67 0 0 0-.7 .7 .67 .67 0 0 0 .7 .7M82.2 90.9a.67 .67 0 0 0 .7-.7 .67 .67 0 0 0-.7-.7M105.1 89.5a.67 .67 0 0 0-.7 .7 .67 .67 0 0 0 .7 .7M110.2 90.9a.67 .67 0 0 0 .7-.7 .67 .67 0 0 0-.7-.7M133.1 89.5a.67 .67 0 0 0-.7 .7 .67 .67 0 0 0 .7 .7M135.1 90.9a.67 .67 0 0 0 .7-.7 .67 .67 0 0 0-.7-.7"/>
</g>
<path d="M24.2 66h2M26.2 64.6h-2M133.1 66h2M135.1 64.6h-2M24.2 90.9h2M26.2 89.5h-2M133.1 90.9h2M135.1 89.5h-2" fill="none" stroke="#000" stroke-width=".21" stroke-dasharray="1.3 .6" stroke-dashoffset=".6"/>
<path d="M12.9 28.3a.67 .67 0 0 1 .9-.6 .67 .67 0 0 1 .2 1.1 .67 .67 0 0 1-1.1-.3v-.2M81.3 28.3a.67 .67 0 0 1 1-.6 .67 .67 0 0 1 .1 1.1 .67 .67 0 0 1-1-.3l-.1-.2M101.9 28.5a.67 .67 0 0 1 1-.6 .67 .67 0 0 1 .2 1.1 .67 .67 0 0 1-1.1-.3l-.1-.2M141 28.5a.67 .67 0 0 1 .9-.6 .67 .67 0 0 1 .2 1.1 .67 .67 0 0 1-1.1-.3v-.2M149.6 28.3a.67 .67 0 0 1 .9-.6 .67 .67 0 0 1 .2 1.1 .67 .67 0 0 1-1.1-.3v-.2M12.9 63.1a.67 .67 0 0 1 .9-.6 .67 .67 0 0 1 .2 1.1 .67 .67 0 0 1-1.1-.3v-.2M149.1 63.1a.67 .67 0 0 1 .9-.6 .67 .67 0 0 1 .2 1.1 .67 .67 0 0 1-1.1-.3v-.2M12.9 93.3a.67 .67 0 0 1 .9-.6 .67 .67 0 0 1 .2 1.1 .67 .67 0 0 1-1.1-.3v-.2M12.9 94.9a.67 .67 0 0 1 .9-.6 .67 .67 0 0 1 .2 1.1 .67 .67 0 0 1-1.1-.3v-.2M81 94.9a.67 .67 0 0 1 .9-.6 .67 .67 0 0 1 .2 1.1 .67 .67 0 0 1-1.1-.3v-.2M149.1 94.9a.67 .67 0 0 1 .9-.6 .67 .67 0 0 1 .2 1.1 .67 .67 0 0 1-1.1-.3v-.2M149.1 93.3a.67 .67 0 0 1 .9-.6 .67 .67 0 0 1 .2 1.1 .67 .67 0 0 1-1.1-.3v-.2" fill="none" stroke="#000" stroke-width=".21" stroke-dasharray="1.3 .6" stroke-dashoffset=".4"/>
<text font-size="6.3" x="227.7" y="180.9">Dual-MB PC enclosure</text>
<g font-size="4.7">
<text x="11.1" y="16.1">Bottom</text>
<text x="47.8" y="14.3">3,40 /</text>
<text x="66.2" y="14.3">6.3 х 1.45 x 90</text>
<text x="125" y="17.5">4,50 /</text>
<text x="143.4" y="17.5">8.96 х 2.23 х 90</text>
<text x="210" y="13.9">Back</text>
<text x="49.4" y="19.9">с обратной стороны</text>
<text x="219.3" y="22.3">3,40 /</text>
<text x="237.7" y="22.3">6.3 х 1.45 x 90</text>
<text x="165.2" y="54.4">4</text>
<text x="11.7" y="113.1">Top</text>
<text x="33.6" y="115.1">3,40 /</text>
<text x="51.9" y="115.1">6.3 х 1.45 x 90</text>
<text x="127.9" y="117.2" transform="rotate(-90 127.9 117.2)">6,72</text>
<text x="137.9" y="119.4" transform="rotate(-90 137.9 119.4)">3,40</text>
<text x="164.6" y="149.6">4</text>
<text x="231.5" y="147.1">3,66 /</text>
<text x="249.8" y="147.1">7.11 х 1.99 x 82</text>
<text x="240.4" y="164.3">19NM01CC02D</text>
<text x="222.8" y="195.3">Sheet metal</text>
</g>
<g font-size="4.1">
<text x="23.7" y="3.4">6</text>
<text x="73.2" y="3.4">5</text>
<text x="122.7" y="3.4">4</text>
<text x="172.2" y="3.4">3</text>
<text x="221.7" y="3.4">2</text>
<text x="271.2" y="3.4">1</text>
<text x=".7" y="27.8">D</text>
<text x="293.8" y="27.8">D</text>
<text x=".7" y="80.3">C</text>
<text x="293.9" y="80.3">C</text>
<text x=".7" y="132.8">B</text>
<text x="293.9" y="132.8">B</text>
<text x=".7" y="185.3">A</text>
<text x="23.7" y="209.6">6</text>
<text x="73.2" y="209.6">5</text>
<text x="122.7" y="209.6">4</text>
</g>
<text font-size="3.5" x="285.2" y="198.1">A</text>
<g font-size="2.8">
<text x="182.8" y="158">ALL DIMENSIONS ARE IN MM</text>
<text x="182.8" y="160.8">TOLERANCES:</text>
<text x="222.9" y="157.9">DRAWING #</text>
<text x="182.8" y="168.2">DO NOT SCALE DRAWING</text>
<text x="182.9" y="173.4">Author: Anatoly Soloviov</text>
<text x="222.9" y="173.4">NAME:</text>
<text x="183" y="178.4">DATE: 30.01.2019</text>
<text x="183" y="183.1">MASS:</text>
<text x="183.2" y="191.7">FINISH:</text>
<text x="283.9" y="193.3">REV</text>
<text x="182.9" y="198.9">MATERIAL:</text>
<text x="222.8" y="202.7">SCALE: 1:5</text>
<text x="262.4" y="202.7">SHEET</text>
<text x="270.9" y="201.7">2 OF 7</text>
<text x="284.7" y="201.7">A4</text>
</g>
</svg>
